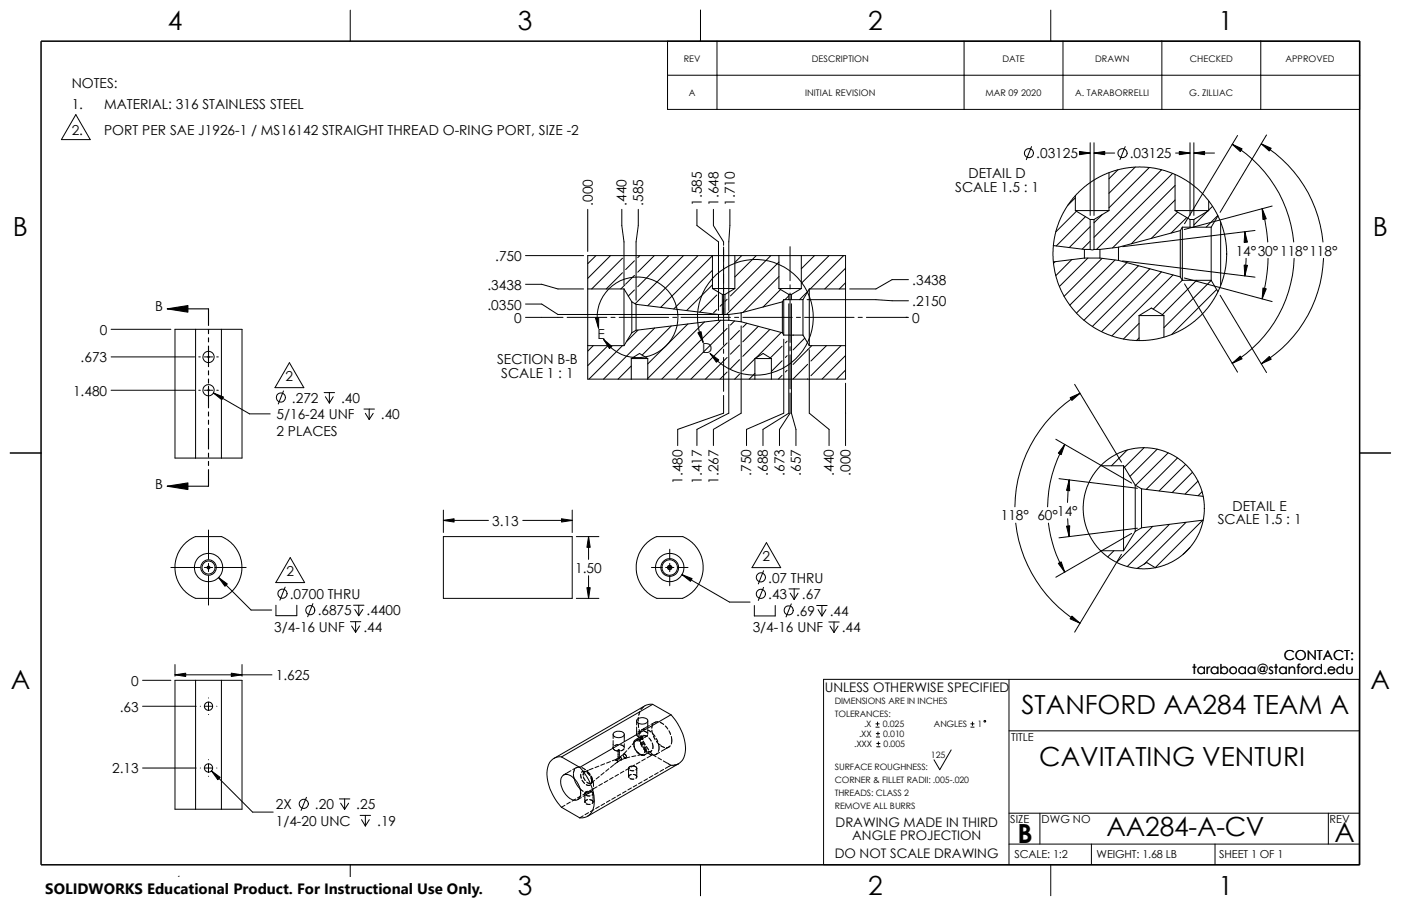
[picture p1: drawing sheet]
<svg xmlns="http://www.w3.org/2000/svg" width="432mm" height="279mm" viewBox="0 0 432 279" stroke-linecap="round" stroke-linejoin="round" font-family="sans-serif">
<g fill="none" stroke="#000" stroke-width=".31">
<path d="M107.9 3.1v9.6M205.7 12.7h213.4v21h-213.4zM215.9 3.1v9.6M221 12.7v21M297.1 12.7v21M323.8 3.1v9.6M327.6 12.7v21M358.1 12.7v21M388.6 12.7v21M23.4 35.3l4.4 7.8h-8.9zM205.7 23.2h213.4M317.9 45.2l-1.6 4"/>
<path d="M333.5 47.2h2.5M336 44v22.4M337.2 44v22.4M337.2 47.2h6.3M341.8 53.3v11.6M344.6 52.4l-2.8 2.7M346.8 45.2l-1.6 4M349.9 51.5l-8.1 8.1M354.2 51.6l-12.4 12.5M358 52.4l-20.8 20.8M361.4 53.5l-23.5 23.4M362.2 57.2l-19.3 19.3"/>
<path d="M362.2 53.8v11.1M362.3 47.2h4.5M366.8 44v22.4M368 44v22.4M368 47.2h6.3M379.8 44.5a39.5 39.5 0 0 1 18.9 30.1M381.4 41.8l-16.3 27.2M388.7 44.4a39.5 39.5 0 0 1 19.1 30.2M390.4 41.6l-14.4 23.9M162 78.8h17.9M181.1 64.6v13M183.7 78.8l-2.6 2.5"/>
<path d="M188.2 78.8l-7.1 7.1M191.6 64.6v5l.7 5v13.2M191.9 79.6l-9.5 9.5M196.7 64.6v5l-.7 5v18M197.2 78.8l-.6 .7M201.7 78.8l-5.1 5.1M206.2 78.8l-9.6 9.6M210.7 78.8l-15 14.9M214.8 64.6v5l6.6 5v21.1M215.1 78.8l-15.5 15.5M219.6 78.8h6.9M219.6 78.9l-16 15.9"/>
<path d="M219.6 78.8h-38.5v10.3M219.6 78.8v10.2M219.9 64.6v5l3.1 5v1M223 76.2v30.2M225 64.6v5l-.4 5v21.1M226.5 78.8h13.6M226.5 78.8v10.2M228.6 78.8l-2.1 2.1M233.1 78.8l-6.6 6.6M237.6 78.8l-12.5 12.5M240.1 78.8h6.9M240.1 78.8v10.2"/>
<path d="M243.5 76.1v10.5M247 78.8h13.6v10.3M247 78.8v10.2M251 78.8l-4 4.1M255.5 78.8l-8.5 8.6M260 78.8l-10.3 10.3M324.7 75.7l9.5 1.2M331.4 64.9h10.4M331.4 61l-2.3 2.3M331.4 60.3v4.6M331.4 64.9l4.6 2.8M331.8 65.2l-6.4 6.3"/>
<path d="M334.2 76.9v2.7M334.2 76.9h1.8M334.2 79.6h4.8M334.2 79.6l-9.5 1.2M334.6 66.8l-9.1 9.1M335.3 79.6l-8.8 8.7M336 76.9l.6 .2 .6-.2M336 67.7h1.2M336 69.9l-6.5 6.5M336 74.4l-2.5 2.4M336 67.7v9.2M337.2 76.9h1.8"/>
<path d="M337.2 67.7v9.2M339 76.9v2.7M339 79.6l5.7 .7M339.7 79.7l-11.7 11.7M339.7 66.2l-2.5 2.5M341.8 64.9l-4.6 2.8M344.7 76.2v4.1M344.7 76.2l-5.7 .7M362.2 64.9h10.3M362.2 61.7l-13.5 13.5M362.2 64.9l4.6 2.8M363 65.4l-8.2 8.1"/>
<path d="M363.8 71.1v14.3M363.8 71.1l-19.1 5.1M364.4 70.1v16.3M364.4 70.1h2.4M364.4 70.1l-.6 1M365.8 67.1l-4.9 4.8M366.8 70.1h1.2M366.8 67.7h1.2M366.8 67.7v2.4M368 70.1h5.3M368 67.7v2.4M372.2 65.2l-4.2 4.2"/>
<path d="M372.5 64.9l-4.5 2.8M372.5 62v2.9M373.3 70.1v16.3M373.7 63.6l-1.2 1.2M375.3 66.5l-3.6 3.6M375.4 66.6l-2.1 3.5M376.2 68.5v19.5M383.7 71.5l.3 3.1M384 79.7l-.3 5.4M386.8 71.1l-40.8 5M389 64.3a58.5 58.5 0 0 1 1.7 10.3M390.8 79.7a54.7 54.7 0 0 1-1.8 12.5"/>
<path d="M392.1 63.5l-27.1 7.3M398.9 79.7a39.3 39.3 0 0 1-19.1 32.4M407.9 79.7a39.6 39.6 0 0 1-19.2 32.5M162 93.8h5l5 3.2h50.6M162 87.7h5l5 1.4h7.9M162 97.9h11.5M174.8 97.9h12.2M181.1 89.1v17.5M181.1 89.1h11.2M188.3 97.9h1.3M190.8 97.9h15.3M191.9 84.1l-5 5"/>
<path d="M192.3 89.1v17.5M192.3 89.1l2.4 4M192.6 87.8l-1.3 1.3M194.7 93.1v9.5M194.7 93.1l1.3 .8M195.5 80.4l-2.7 2.7M195.5 84.9l-2.7 2.7M195.5 89.4l-1.9 1.9M196 93.9l25.4 3.1v1.8M196 93.9v8M207.3 97.9h1.3M209.9 97.9h15.2"/>
<path d="M212 99.9l-12.4 12.3M217.1 99.3l-17.5 17.4M219.6 89h6.9M219.6 83.4l-12 11.9M219.6 87.8l-8 8M219.6 89l3 1.8M220.9 95.5l-1 1M220.9 91l-5.3 5.3M221.4 98.8h3.2M221.4 98.8l-25.4 3.1M222.1 98.8l-18.1 18.1M222.6 97h.8"/>
<path d="M222.6 90.8h.8M222.6 93.8l-.6 .6M222.6 90.8v6.2M223.4 97h1.2M223.4 90.8v6.2M224.1 92.3l-.7 .7M224.6 97v1.8M224.6 98.8l3.8 .4M226.4 99l-1.3 1.2M226.4 97.9h1.3M226.5 89l-3.1 1.8M228.4 96.5v2.7"/>
<path d="M228.4 99.2l12.7 3.4M228.4 96.5l-3.8 .5M228.9 97.9h15.3M230.2 99.7l-1.3 1.2M240.1 89h6.9M240.1 80.8l-16.2 16.2M240.1 85.3l-11.1 11.1M240.1 89l3 1.8M240.6 89.3l-5.4 5.4M241.1 93.1v9.5M241.1 93.1l-12.7 3.4M241.6 92.4v10.9"/>
<path d="M241.6 92.4h1.5M241.6 92.4l-.5 .7M243.1 92.4h.8M243.1 90.8h.8M243.1 91.2l-1.2 1.2M243.1 90.8v1.6M243.1 93.7v33.7l-7.9 5v5M243.5 87.8v1.3M243.5 90.4v15.2M243.9 92.4h3.6M243.9 90.8v1.6M243.9 93.7v33.7l1.4 5v5"/>
<path d="M245.4 97.9h1.3M247 89l-3.1 1.8M247.5 92.4v10.9M248 97.9h15.2M248.8 92.4h21.2l5 .4h5M249 89.8l-2.6 2.6M249.4 89.1v17.5M249.4 89.1h11.2M249.4 89.1l-1.9 3.3M260.6 89.1v17.5M260.6 82.7l-6.4 6.4M260.6 87.2l-1.9 1.9"/>
<path d="M264.5 97.9h1.3M267 97.9h13M279.3 97.9h.1M280 86.2h-5l-5 2.9h-8.1M325.2 80.7l-.5 .5M330.3 80.1l-4.9 4.9M343.7 80.2l-14 13.9M344.7 80.3l19.1 5.1M346 80.5l40.8 5M347.3 81l-15.5 15.6M350.9 82l-16.8 16.8M351.1 97.3h7.6"/>
<path d="M351.1 99.7l-4.9 4.9M351.1 97.3v7.7M351.1 97.3l3.8-2.3 3.8 2.3M354.4 82.9l-17.7 17.8M358 83.9l-18.5 18.4M358.7 97.3v6.7M361.5 84.8l-18.8 18.8M363.8 85.4l.6 1M364.4 86.4l-9 8.9M364.4 86.4h8.9M365 85.7l27.1 7.3M365.1 87.5l16.3 27.3"/>
<path d="M368.8 86.4l-10.5 10.6M373.3 86.5l-14.6 14.5M373.3 86.4l2.1 3.6M375 89.3l-13.9 13.9M376 91.1l14.4 23.8M34.2 101.6h18.5M34.2 110.1h25.8M60.3 101.6h-6.4v39.7h6.4M60.3 101.6v39.7M60.3 101.6h7.9M61.3 110.1h.4M63 110.1h2.5"/>
<path d="M64.3 107.1v.4M64.3 108.8v2.5M64.3 112.6v.5M64.3 117.3v.5M64.3 119.1v2.5M66.8 110.1h.5M68.2 101.6h6.4v39.7h-6.4M68.2 101.6v39.7M89.2 111.8l4.4 7.7h-8.8zM181.1 106.6h11.2M181.1 106.6v10.3h13.5M182.8 106.6l-1.7 1.7"/>
<path d="M184.5 101.2a12.5 12.5 0 0 1 13.9-15.6 12.5 12.5 0 0 1 8.6 19 12.5 12.5 0 0 1-20.9 .1M187.4 106.6l-6.3 6.2M191.9 106.6l-10.4 10.3M194.6 110.6h5M194.6 116.9h5M194.6 112.9l-4.1 4M194.6 110.6v6.3M194.6 110.6l2.5-1.6 2.5 1.6M194.7 102.6l-2.4 4M196 101.9l-1.3 .7M196.6 101.8l-3.5 3.5M199.6 110.6v6.3"/>
<path d="M199.6 116.9h33.1M201.8 101.2l-15.8 15.7M206.9 100.5l-9 9M216.7 105.6a17.9 17.9 0 0 1 16.1-25.6 17.9 17.9 0 0 1 16.1 25.6 17.9 17.9 0 0 1-30 3.4M223 107.7v1.3M223 110.2v10.5M224.1 101.3l-15.7 15.6M224.1 105.7l-11.2 11.2M224.1 110.2l-6.7 6.7M224.1 114.7l-2.2 2.2M224.6 100v27.4l-9.8 5v5M227.9 101.9l-2.8 2.8"/>
<path d="M227.9 106.4l-2.8 2.8M227.9 110.9l-2.8 2.8M227.9 115.4l-1.5 1.5M228.4 100.5v26.9l-8.5 5v5M232.7 110.6h5M232.7 116.9h5M232.7 110.7l-3.8 3.7M232.7 115.1l-1.8 1.8M232.7 110.6v6.3M232.7 110.6l2.5-1.6 2.5 1.6M233.7 100.6l-4.8 4.8M237.3 101.6l-8.4 8.3"/>
<path d="M237.7 110.6v6.3M240.8 102.5l-7.8 7.9M241 106.8l-3.6 3.6M241 111.3l-3.3 3.3M241 115.7l-1.1 1.2M241.1 102.6l.5 .7M241.6 103.3h5.9M241.6 104.6v22.8l-11.5 5v5M242.6 105.2l-.5 .5M242.6 114.2l-.5 .5M242.6 109.7l-.5 .5M243.5 106.9v1.3"/>
<path d="M243.5 109.4v10.5M244.5 103.3l-.1 .1M247.5 103.3l1.9 3.3M248 104.3l-3.6 3.6M248.9 112.4l-4.5 4.5M248.9 116.8v.1M249.4 106.6h11.2M249.4 107.9v19.5l6.1 5v5M250.2 106.6l-5.8 5.8M254.7 106.6l-4.8 4.7M259.2 106.6l-9.3 9.3M260.6 109.6l-7.2 7.3"/>
<path d="M260.6 114.1l-2.7 2.8M260.6 106.6v10.3h-22.9M260.6 118.2v19.2M331.2 118.5l14.5 24M351.1 104.2l-.8 .8M3.1 139.7h9.6M34.2 120.4h25.8M61.3 120.4h.4M63 120.4h2.5M64.3 122.9v.4M65.8 121.2l11.1 6.4h6.4M66.8 120.4h.5"/>
<path d="M87.4 120.6l-1.6 4M99.9 121.1h3.2M100.3 122.3l1.2 2M101.5 121.1v3.2M102.7 122.3l-1.2 2M112.2 126.2h3.2M112.6 127.5l1.2 1.9M113.8 126.2v3.2M115 127.5l-1.2 1.9M223 122v5.4l-14.1 5v5M243.5 121.2v6.2l-3.3 5v5M325.4 135.5l23.4 13.5"/>
<path d="M328.2 137.1a39 39 0 0 0-5.3 19.2M332.9 121.3a41.2 41.2 0 0 0-20.1 35M347.4 138.8l-4.8 4.8M352.6 138l-6 6.1M356.7 138.5l-8.4 8.4M360 139.7l-10 9.9M419.1 139.7h9.5M60.3 141.3h7.9M136.7 157.3v6.9M176.4 157.3v6.9M326.4 147.6l24.2 3M329.1 160l.4 5.5"/>
<path d="M329.5 148l-.5 6.9M339.2 143.6h7.1M346.3 143.6v26.2M346.3 143.6l3.6 6M349.9 149.6v14.3M349.9 149.6l1.9 1.1M351.8 150.7v12.1M351.8 150.7l19 2.4M362.9 141.2l-9.6 9.7M365.4 143.2l-8.1 8.2M367.5 145.6l-6.2 6.3M369.2 148.4l-3.9 4"/>
<path d="M370.5 151.6l-1.2 1.3M52.7 175h9M63 175h2.5M64.3 163.4v9.1M64.3 173.7v2.6M64.3 177.5v9.1M66.8 175h9.1M67.4 178.1l10 10h6.3M68.2 165.5l1.2 .5 2 1.6 1.4 1.6 1 1.9 .7 2.3v2.5l-.8 3.3-1.1 1.8-1.5 1.7-2.9 1.8h-7.9M68.2 165.5l-8.3 .1-1.7 1-1.6 1.5-1.8 2.7-.9 3.3 .1 2.4 .7 2.4 1 1.9 .9 1.1 1.6 1.5 2.1 1.1M89.5 172l4.4 7.7h-8.9zM136.7 165.5h39.7v19h-39.7z"/>
<path d="M136.7 160.5h13.8M161.1 160.5h15.3M177.6 165.5h7M181.4 165.5v7M181.4 177.5v7M200.8 175h3.1M205.1 175h2.6M206.4 169.4v3.1M206.4 173.7v2.6M206.4 177.5v3.1M209 175h3M210.2 177.2l14.6 8.5h6.4"/>
<path d="M210.4 165.5l2 1.1 1.6 1.4 1 1.2 1 1.9 .6 2.3 .1 2.5-.8 3.3-1.1 1.8-1.5 1.7-2.9 1.8h-8M210.4 165.5l-8.3 .1-1.8 1-1.6 1.5-1.8 2.7-.8 3.3 .1 2.4 .6 2.4 1.9 3 1.7 1.5 2 1.1M235.3 176l-1.6 4.1M236.2 167.3l4.4 7.7h-8.8zM313.1 161.3a41.5 41.5 0 0 0 19.8 30.9M323.1 161.3a39.3 39.3 0 0 0 5.1 15.1M339.2 169.8h7.1M343.3 169.8l-1.9 1.9M345.7 170.9l-14.5 24M348.8 164.5l-23.4 13.5M349.9 163.9l-3.6 5.9M350.6 162.9l-24.2 3"/>
<path d="M351.8 162.8l-1.9 1.1M355.3 162.3l-11.1 11.1M356.1 175.1l-2.7-1.6-3 1.8M360.4 161.7l-13 13M365.5 161.1l-12.9 12.9M366.7 168.9l-2 2M370.7 160.4l-14.6 14.6M370.8 160.4l-19 2.4M85 186.6v3.3h6.5v-3.3M87.9 181.1l-1.6 4M96.4 186.1l-1.6 4.1M108 191.7h3.2"/>
<path d="M108.4 193l1.2 2M109 186.6h3.2M109.3 188l1.3 1.9M109.6 191.7v3.3M110.6 186.6v3.3M110.8 193l-1.2 2M111.8 188l-1.2 1.9M177.6 184.5h7M232.5 186.7v3.2h6.4v-3.2M235.3 181.1l-1.6 4.1M243.2 181.6h3.2M243.5 182.9l1.3 2"/>
<path d="M243.9 186.2l-1.6 4M244.8 181.6v3.3M246 182.9l-1.2 2M251.7 186.7h3.2M252.1 188l1.2 1.9M253.3 186.7v3.2M254.6 188l-1.3 1.9M255.4 191.8h3.3M255.8 193.1l1.2 1.9M257 191.8v3.2M258.3 193.1l-1.3 1.9M43.9 209.8h8.8"/>
<path d="M43.9 217.8h16.6M53.9 204.9v3.6M53.9 208.1h29.9M60.3 209.8h-6.4v39.8h6.4M60.3 209.8v39.8M60.3 209.8h7.9M61.7 217.8h.1M63 217.8h2.5M64.3 215.2v.1M64.3 216.5v2.6M66.8 217.8h.1M68.2 209.8h6.4v39.8h-6.4"/>
<path d="M68.2 209.8v39.8M74.6 204.9v3.6M197.2 219.4l-.4 1.2M198.4 217.9l-.9 .9M201.2 217.2h-1.1l-1.3 .4-28.1 16.3M201.2 217.2l5.6 3.2M201.2 217.2l-28.1 16.2M253.8 209.5h165.1v57.2h-165.1zM311 209.5v57.2M43.9 236.9h16.6M61.7 236.9h.1M63 236.9h2.5"/>
<path d="M64.3 234.3h.1M64.3 235.6v2.5M64.3 220.3h.1M64.3 239.4h.1M65.2 237.7l12.7 12.7h6.3M66.8 236.9h.1M173.1 233.4a4.1 4.1 0 0 0-4.5 4.5 15.6 15.6 0 0 0 4.5 11.1M173.1 233.4l5.6 3.2M173.4 239.3a2.49 2.49 0 0 1 3.6 .8 5.6 5.6 0 0 1 1.6 6 2.4 2.4 0 0 1-3.8-.6 5.4 5.4 0 0 1-1.6-6zM174.8 238.4l-1.1 .6M176 237.7l-1.1 .6M176.7 238.8a6.8 6.8 0 0 0 3 5.3"/>
<path d="M177.1 237.3l-.4 1.2M177.7 236.7l-1.2 .6M178.7 236.6a14.6 14.6 0 0 1 4.1 12.8 3.9 3.9 0 0 1-4.1 2.8M178.7 236.6l-1.2 .2M179 238.8l.2 1.2M179.3 236.7l1.1 .6M179.7 239h.1M179.8 239.6l.6 1.1M180.1 237.9l.5 .1M180.3 238l-.5 .4-.1 .6M180.3 238h.1M180.3 238l-.5-.1-.6 .3"/>
<path d="M180.9 237.8l.8 1M180.9 238l1 .8M180.9 238.3l.9 .9M181.4 237.5l-1.2 .5M181.9 238.8h.1M182 239.3l.5 1.2M182.1 239.8l.2 .7-.1 1.1M182.2 239.4l.3 1-.1 .8M182.8 236.9l-1.2 .5M184.6 236.3l-1.2 .4M184.7 239.5l-1 .7M186.2 238.3l-1 .8"/>
<path d="M186.4 235.5l-1.2 .5M187.7 237.1l-1 .8M188.1 234.9l-1.2 .4M189 239.7l-1.1 .7M189 228.4v2.3a1.52 1.52 0 0 0 1.6 .9M189 226.5v1.3M189.1 226a2.32 2.32 0 0 1 3.3 .3 1.91 1.91 0 0 1-3.1 .8 .69 .69 0 0 1-.2-1.1zM189.1 235.9l-.9 .8M189.8 234.5h.1M189.9 234.2l.4 .2 .1 .5M189.9 234.2l-.1 .3M189.9 234.2l-1.2 .4"/>
<path d="M189.9 234.1v.1M190.2 235h.1M190.4 234.9l-.1 .1M190.4 234.9l-1 .8M190.5 231.4l.3 .1M190.5 231.4h.4l-.1 2.7-.3-.1zM190.5 233.8v.1M190.5 233.8h.1M190.6 229.7l-1.2 .2M190.6 233.8h.2M190.6 238.8l-1.1 .6M190.6 234h.1"/>
<path d="M190.8 233.8h.1M190.9 231.4l-.1 .1M190.9 234h-.1M191 233.6l-1.1 .5M191.1 233.6l-.2 .3M191.1 233.6l.3 .1 .2 .5M191.2 229.7l1.1 .6M191.3 234.3h.1M191.4 234.3l-1.1 .7M191.4 234.3h.1M191.5 234.3h-.1M191.6 234.2l-.1 .1"/>
<path d="M192.2 233l.1 .4 .6 .4M192.2 232.6l-1.2 1M192.3 237.8l-1.1 .7M192.3 230.9l-.3 .4-.7 .2M192.3 232.5l.5 .3 .3 .6M192.4 226.5v2.2M192.4 229.4v1.2M192.9 233.8l-1.5 .5M193 233.7l-.1 .1M193 233.7h.1M193.2 231.5l-1 1.1M193.7 237.1h.1"/>
<path d="M193.7 239.6h.1M193.9 236.9l-1.1 .6M194.1 233.5l-1.2 .3M194.1 237.5l1.3 .2M194.4 230.1l-.8 .9M194.5 236.3h.1M194.5 238.8v.1M194.5 236.3l-.5 .2-.3 .4v2.7M194.5 238.9l-.6 .3-.2 .3M195.1 236.2l.6 .1 .6 .6v2.8l-.3 .3M195.2 238.8l.7 .2 .4 .5M195.4 229.3l.1 1.2"/>
<path d="M195.4 230.2l.4 1M195.6 235.9l-1.1 .7M195.7 228.3l-.4 1.1M195.7 228.7l-.8 .9M195.8 231.1l.8 1M196 233.1l-1.3 .2M196.2 224.2v2.3a1.59 1.59 0 0 0 1.7 1M196.2 222.3v1.3M196.2 228l1.2 .3M196.2 231.8l.9 .8M196.3 237.1l-.3 .3M196.4 221.9a2.23 2.23 0 0 1 3.2 .3 1.97 1.97 0 0 1-3.3 .5z"/>
<path d="M196.6 232.1h.1M196.7 223.1l.1 1.3M196.7 221.2v1.3M196.8 228.5l-.6-.1-.6 .3M196.9 227.5l.3 1.2M197 225l.3 1.2M197.1 232.5l.6 .2 .6-.1M197.2 235l-1.1 .6M197.3 225.6l-.4 1.2M197.4 228.8l.8 .9M197.4 229.3l.6 1.1M197.4 228.9l.5 1.1"/>
<path d="M197.5 226.8l.5 1.2M197.7 227.2h.4M197.7 227.1v.8l.3 .1M197.8 225.5l-1.2 .3M197.8 225.1h-.1M197.9 228.8l.7 1M198 226.9l-2.1 1.2M198 232.7l-1.4 .3M198.1 227.1l-.5 .2-.2 .9M198.1 227.1v.1M198.1 227.9h.1M198.1 227.9l-.1 .1"/>
<path d="M198.1 227.2v.7M198.1 227.8h-.4M198.2 228.6l.7 1.1M198.2 230.5l.9 .9M198.3 226.8l1.2 .4M198.4 230.9l.8 1M198.5 225.5l1.1 .6M198.5 230.3l.3 1-.1 .8M198.6 232.8l-.9 .1M198.8 232.6l-.2 .2M198.9 234l-1.1 .7M198.9 230.3l.2 1.1"/>
<path d="M198.9 224.9l-1.1 .2M198.9 224.5l-1.1 .6M199.1 231.4h.1M199.1 231.4v.6M199.2 231.9h.1M199.2 230.2l.7 1.1M199.5 225l1.1 .7M199.6 226.7l-1.1 .7M199.6 222.3v2.2M199.6 225.2v1.2M199.7 232.2l-1.1 .6M199.7 232.2l1.2 .6"/>
<path d="M199.8 231.7l.6 .1M200 227.5l.7 1.1M200.1 223.7l-1.1 .7M200.3 231.8l.9 .9 1 .7M200.7 231.6l-.3 .2M200.7 231.6l-1 .6M200.9 231.4l-.2 .2M200.9 225.2l.2 .9M201 229.1l.2 1.7M201.1 226.1l.8 1M201.1 226.1v.3M201.1 232.7l-1.7 1"/>
<path d="M201.2 230.8h.1M201.2 239.2l-1.1 .6M201.2 223.3l-.3 1.2M201.4 227l.5 1.1M201.8 222.8h-.2M201.8 222.8l-1.1 .6M202.2 227.7l.5 1.1M202.2 232.7l-.7 .1M202.3 228.6l.9 1M202.6 232.3l-.4 .4M202.8 233.7l1.1 .6M202.9 238.3l-1.1 .6"/>
<path d="M202.9 222.6l-1.1 .2M202.9 229.4l.2 .9-.2 1.4M203.2 229.6h.1M203.3 232l-1.1 .7M203.5 222.8l1.1 .6M203.7 230l1.1 .5M204.4 234.7l1.1 .6M204.5 237.3l-1.1 .6M204.8 230.5h.1M204.9 231.1l-1.1 .6M205 223.9l.8 .9M205.7 235.3a2.06 2.06 0 0 0 2.2 .7"/>
<path d="M206.2 225.3l.5 1.2M206.2 230.4l-.8 .2M206.2 230.4l-1.2 .6M206.5 230l-.3 .4M206.8 236l-1.7 1M206.8 220.4a14.8 14.8 0 0 1 4.2 12.4 4.1 4.1 0 0 1-1.9 2.7M206.8 220.4l-28.1 16.2M206.9 227.1l.2 .9-.2 1.4M207.9 235.9v.1M209.1 235.5l-1.2 .4M209.1 235.5l-28 16.3M270 224.2h1"/>
<path d="M270 223.2h1M270.1 227.3h1M270.1 226.2h1M270.2 230.3h1M270.2 229.3h1M270.5 222.7v1M270.6 225.7v1M270.7 228.8v1M293.2 231.3l-3.6 6.1-1.7-3.1M299.2 224.2h1M299.2 223.2h1M299.7 222.7v1"/>
<path d="M311 225.4h107.9M60.3 249.6h7.9M94.4 245.9l-1.6 4M104.6 246.4h3.2M105 247.7l1.2 1.9M106.2 246.4v3.2M107.4 247.7l-1.2 1.9M111 251.5h3.2M111.4 252.8l1.2 1.9M112.6 251.5v3.2M113.8 252.8l-1.2 1.9M173.1 249l5.6 3.2"/>
<path d="M174.1 248.3l-1 .7M175.8 247.4l-1.1 .6M177.4 246.4l-1.1 .7M179.1 245.4l-1.1 .7M179.2 246l-1.1 .6M179.4 240.6l.8 1M179.7 251.6l-1 .6M180.3 244.8h.1M180.3 247.4h.1M180.3 244.3l1.3 .2M180.6 245.3l1.3 .1M180.6 247.9l1.3 .1"/>
<path d="M180.7 242l.8 .2 .4-.1M180.7 244.5l-1.1 .7M180.8 241.2l.5 .3 .6 .1M180.8 245l-1.1 .6M181.1 244.1l-.8 .5v2.8M181.1 244v.1M181.1 246.6l-.8 .6M181.4 250.6l-1.1 .6M181.7 244l.7 .2 .4 .4v2.8l-.3 .4M181.7 246.6l.7 .2 .4 .4M182 244.3l-1.1 .6M182.4 243.5l-1.1 .7"/>
<path d="M182.5 241.1l-.3 .5M182.8 241l.1 1.5M182.8 244.8l-.3 .4M182.8 243.1l-.6 1.1M183 249.7l-1.1 .6M183.2 240.7l-1 .8M184 242.6l-1.1 .6M184.7 248.7l-1.1 .6M185.7 241.6l-1.1 .7M186.4 247.8l-1.1 .6M187.3 240.7l-1.1 .6M188 246.8l-1.1 .6"/>
<path d="M189.7 245.9l-1.1 .6M191.3 244.9l-1.1 .6M193 244l-1.1 .6M194.1 240.1l1.3 .1M194.6 243l-1.1 .6M196.3 242.1l-1.1 .6M197.9 241.1l-1.1 .6M199.6 240.2l-1.1 .6M311 250.8h107.9M320.5 250.8v9.5M409.4 250.8v9.5M107.9 266.7v9.5"/>
<path d="M215.9 266.7v9.5M311 260.3h107.9M323.8 266.7v9.5M336.4 260.3v6.4M374.5 260.3v6.4"/>
<circle cx="317.1" cy="47.2" r="1.4"/>
<circle cx="346" cy="47.2" r="1.4"/>
<circle cx="351.3" cy="78.3" r="26.8"/>
<circle cx="64.3" cy="110.1" r=".2"/>
<circle cx="64.3" cy="110.1" r="1.73"/>
<circle cx="64.3" cy="120.3" r=".2"/>
<circle cx="64.3" cy="120.3" r="1.73"/>
<circle cx="86.6" cy="122.6" r="1.41"/>
<circle cx="352.5" cy="156.7" r="18.7"/>
<circle cx="64.3" cy="175" r="2.37"/>
<circle cx="64.3" cy="175" r="4.4"/>
<circle cx="64.3" cy="175" r=".45"/>
<circle cx="64.3" cy="175" r="2"/>
<circle cx="206.4" cy="175" r=".45"/>
<circle cx="206.4" cy="175" r="2.74"/>
<circle cx="206.4" cy="175" r=".68"/>
<circle cx="206.4" cy="175" r="2.37"/>
<circle cx="206.4" cy="175" r="4.4"/>
<circle cx="234.5" cy="178.1" r="1.41"/>
<circle cx="87.1" cy="183.1" r="1.41"/>
<circle cx="95.6" cy="188.2" r="1.41"/>
<circle cx="234.5" cy="183.1" r="1.41"/>
<circle cx="243.1" cy="188.2" r="1.41"/>
<circle cx="64.3" cy="217.8" r="1.28"/>
<circle cx="64.3" cy="236.8" r="1.28"/>
<circle cx="303.5" cy="222.4" r=".25"/>
<circle cx="93.6" cy="247.9" r="1.41"/>
</g>
<path d="M12.7 12.7h406.4v254h-406.4z" fill="none" stroke="#000" stroke-width=".47"/>
<g fill="#000" stroke="#000" stroke-width=".31">
<path d="M332.7 46.7l3.3 .5-3.3 .5zM337.2 47.2l3.3-.5v1zM363.5 46.7l3.3 .5-3.3 .5zM368 47.2l3.3-.5v1zM379.8 44.5l3 1.4-.5 .8zM388.7 44.4l3.1 1.3-.6 .9zM383.7 71.5l.8 3.2-1 .1zM389 64.3l1.3 3.2-1 .2zM383.5 81.7l1 .1-.8 3.3zM389.3 88.8l1 .3-1.3 3.1zM183.5 98l1-.1v3.3zM186.1 104.7l2.5 2.1-.8 .7z"/>
<path d="M215.1 102.6l1-.3 .6 3.3zM218.9 109l2.6 2-.7 .7zM379.8 112.1l2.5-2.3 .5 .9zM388.7 112.2l2.5-2.3 .6 .9zM65.8 121.2l3.1 1.2-.5 .9zM328.2 137.1l-1.1 3.1-.9-.5zM329.8 122.6l3.1-1.3-2.5 2.2zM329.5 148l.2 3.3-1-.1zM67.4 178.1l2.7 2-.8 .7zM136.7 160.5l3.3-.5v1zM173.1 160l3.3 .5-3.3 .5zM181.4 165.5l.5 3.3h-1z"/>
<path d="M210.2 177.2l3.1 1.2-.5 .9zM326.2 173.7l.9-.4 1.1 3.1zM328.7 162.3l1-.2-.2 3.4zM180.9 181.2h1l-.5 3.3zM330.4 190l2.5 2.2-3.1-1.4zM53.9 208.1l3.3-.5v1zM71.3 207.6l3.3 .5-3.3 .5zM65.2 237.7l2.7 2-.8 .8z"/>
</g>
<path d="M51.6 95.2l6.3-1v2.1zM51.6 149.9l6.3-1v2.1z" fill="#000" stroke="#000" stroke-width=".34"/>
<g fill="none" stroke="#000" stroke-width=".34">
<path d="M51.6 95.2h12.7v5.2M64.3 101.6v1.3M64.3 104.2v1.3M64.3 106.7v6.4M64.3 114.3v1.3M64.3 116.9v1.3M64.3 119.4v6.4M64.3 127v1.3M64.3 129.6v1.3M64.3 132.1v6.4M64.3 139.7v1.3M64.3 144.8v5.1h-12.7"/>
<path d="M64.3 142.3v1.3"/>
</g>
<path d="M14 270.6h135.1v8.8h-135.1z" fill="#fff"/>
<text font-size="8.5" x="411.4" y="259.8">A</text>
<g font-size="8.1">
<text x="51.7" y="9.3">4</text>
<text x="159.6" y="9.3">3</text>
<text x="267.6" y="9.3">2</text>
<text x="375.5" y="9.3">1</text>
<text x="4" y="72.8">B</text>
<text x="423.1" y="72.8">B</text>
<text x="3.3" y="212.5">A</text>
<text x="422.4" y="212.5">A</text>
<text x="314.8" y="220.3">STANFORD AA284 TEAM A</text>
<text x="320.3" y="236.1">CAVITATING VENTURI</text>
<text x="341" y="257.8">AA284-A-CV</text>
<text x="313.6" y="260">B</text>
<text x="51.7" y="276">4</text>
<text x="159.6" y="276">3</text>
<text x="267.6" y="276">2</text>
<text x="375.5" y="276">1</text>
</g>
<text font-size="4.6" x="14" y="275.6">SOLIDWORKS Educational Product. For Instructional Use Only.</text>
<g font-size="4.2">
<text x="22.1" y="27">NOTES:</text>
<text x="22.1" y="33.7">1.</text>
<text x="32.1" y="33.7">MATERIAL: 316 STAINLESS STEEL</text>
<text x="22.1" y="41.5">2.</text>
<text x="32.1" y="41.5">PORT PER SAE J1926-1 / MS16142 STRAIGHT THREAD O-RING PORT, SIZE -2</text>
<text x="319.4" y="48.9">.03125</text>
<text x="348.2" y="48.9">.03125</text>
<text x="294.4" y="59.1">SCALE 1.5 : 1</text>
<text x="298.5" y="54.9">DETAIL D</text>
<text x="182.7" y="63.4" transform="rotate(-90 182.7 63.4)">.000</text>
<text x="193.1" y="63.4" transform="rotate(-90 193.1 63.4)">.440</text>
<text x="198.2" y="63.4" transform="rotate(-90 198.2 63.4)">.585</text>
<text x="216.3" y="63.4" transform="rotate(-90 216.3 63.4)">1.585</text>
<text x="221.4" y="63.4" transform="rotate(-90 221.4 63.4)">1.648</text>
<text x="226.5" y="63.4" transform="rotate(-90 226.5 63.4)">1.710</text>
<text x="152.6" y="80.5">.750</text>
<text x="380.9" y="78.8">14°30°118°118°</text>
<text x="150.2" y="89.4">.3438</text>
<text x="281.2" y="87.9">.3438</text>
<text x="150.2" y="95.5">.0350</text>
<text x="281.2" y="94.4">.2150</text>
<text x="47.8" y="96.1">B</text>
<text x="158.4" y="99.5">0</text>
<text x="281.2" y="99.5">0</text>
<text x="30.7" y="103.2">0</text>
<text x="184.2" y="104.6">E</text>
<text x="24.8" y="111.8">.673</text>
<text x="153.2" y="112.4">SECTION B-B</text>
<text x="216.4" y="108.9">D</text>
<text x="88" y="117.6">2</text>
<text x="154.5" y="116.6">SCALE 1 : 1</text>
<text x="22.5" y="122">1.480</text>
<text x="90" y="124.2">.272</text>
<text x="105.1" y="124.2">.40</text>
<text x="85.2" y="129.3">5/16-24 UNF</text>
<text x="117.4" y="129.3">.40</text>
<text x="85.2" y="134.4">2 PLACES</text>
<text x="210.4" y="149.2" transform="rotate(-90 210.4 149.2)">1.480</text>
<text x="216.3" y="149.2" transform="rotate(-90 216.3 149.2)">1.417</text>
<text x="221.4" y="149.2" transform="rotate(-90 221.4 149.2)">1.267</text>
<text x="231.6" y="146.8" transform="rotate(-90 231.6 146.8)">.750</text>
<text x="236.6" y="146.8" transform="rotate(-90 236.6 146.8)">.688</text>
<text x="241.8" y="146.8" transform="rotate(-90 241.8 146.8)">.673</text>
<text x="246.8" y="146.8" transform="rotate(-90 246.8 146.8)">.657</text>
<text x="257" y="146.8" transform="rotate(-90 257 146.8)">.440</text>
<text x="262.1" y="146.8" transform="rotate(-90 262.1 146.8)">.000</text>
<text x="47.8" y="150.7">B</text>
<text x="308.5" y="160.5">118° 60°</text>
<text x="325.8" y="159.1">14°</text>
<text x="375.3" y="161.7">SCALE 1.5 : 1</text>
<text x="379.9" y="157.5">DETAIL E</text>
<text x="151.7" y="162.2">3.13</text>
<text x="235" y="173.1">2</text>
<text x="88.3" y="177.8">2</text>
<text x="177.3" y="176.7">1.50</text>
<text x="236.8" y="179.7">.07 THRU</text>
<text x="89.3" y="184.7">.0700 THRU</text>
<text x="236.8" y="184.8">.43</text>
<text x="247.2" y="184.8">.67</text>
<text x="97.9" y="189.8">.6875</text>
<text x="113" y="189.8">.4400</text>
<text x="245.4" y="189.9">.69</text>
<text x="255.7" y="189.9">.44</text>
<text x="84.5" y="194.9">3/4-16 UNF</text>
<text x="112" y="194.9">.44</text>
<text x="232" y="194.9">3/4-16 UNF</text>
<text x="259.5" y="194.9">.44</text>
<text x="395.6" y="203.6">CONTACT:</text>
<text x="85" y="209.8">1.625</text>
<text x="367.4" y="207.7">taraboaa@stanford.edu</text>
<text x="40.4" y="211.5">0</text>
<text x="36.9" y="219.5">.63</text>
<text x="34.6" y="238.5">2.13</text>
<text x="85" y="249.5">2X</text>
<text x="97.1" y="249.5">.20</text>
<text x="109.8" y="249.5">.25</text>
<text x="85" y="254.6">1/4-20 UNC</text>
<text x="116.2" y="254.6">.19</text>
</g>
<g font-size="4.1">
<text x="254.2" y="213.4">UNLESS OTHERWISE SPECIFIED</text>
<text x="257.5" y="255">DRAWING MADE IN THIRD</text>
<text x="262.6" y="259">ANGLE PROJECTION</text>
<text x="257.3" y="264.7">DO NOT SCALE DRAWING</text>
</g>
<g font-size="3.4">
<text x="311.6" y="228.6">TITLE</text>
<text x="311.4" y="253.8">SIZE</text>
<text x="321" y="253.8">DWG NO</text>
<text x="409.8" y="253.8">REV</text>
<text x="312.6" y="264.6">SCALE: 1:2</text>
<text x="338" y="264.6">WEIGHT: 1.68 LB</text>
<text x="375.8" y="264.6">SHEET 1 OF 1</text>
</g>
<g font-size="2.8">
<text x="210.7" y="19">REV</text>
<text x="250.2" y="19">DESCRIPTION</text>
<text x="308.9" y="19">DATE</text>
<text x="337.5" y="19">DRAWN</text>
<text x="366.7" y="19">CHECKED</text>
<text x="396.2" y="19">APPROVED</text>
<text x="212.3" y="29.5">A</text>
<text x="248.1" y="29.5">INITIAL REVISION</text>
<text x="303.7" y="29.5">MAR 09 2020</text>
<text x="331.4" y="29.5">A. TARABORRELLI</text>
<text x="366.5" y="29.5">G. ZILLIAC</text>
</g>
<g font-size="2.7">
<text x="257.3" y="217.2">DIMENSIONS ARE IN INCHES</text>
<text x="257.3" y="221.2">TOLERANCES:</text>
<text x="264.8" y="227.3">.XX</text>
<text x="266.3" y="224.3">.X</text>
<text x="272.1" y="224.3">0.025</text>
<text x="272.2" y="227.3">0.010</text>
<text x="287.8" y="224.3">ANGLES</text>
<text x="301.3" y="224.3">1</text>
<text x="263.3" y="230.3">.XXX</text>
<text x="272.3" y="230.3">0.005</text>
<text x="286.9" y="233.8">125</text>
<text x="257.3" y="237.4">SURFACE ROUGHNESS:</text>
<text x="257.3" y="241.4">CORNER &amp; FILLET RADII: .005-.020</text>
<text x="257.3" y="245.4">THREADS: CLASS 2</text>
<text x="257.3" y="249.5">REMOVE ALL BURRS</text>
</g>
</svg>
